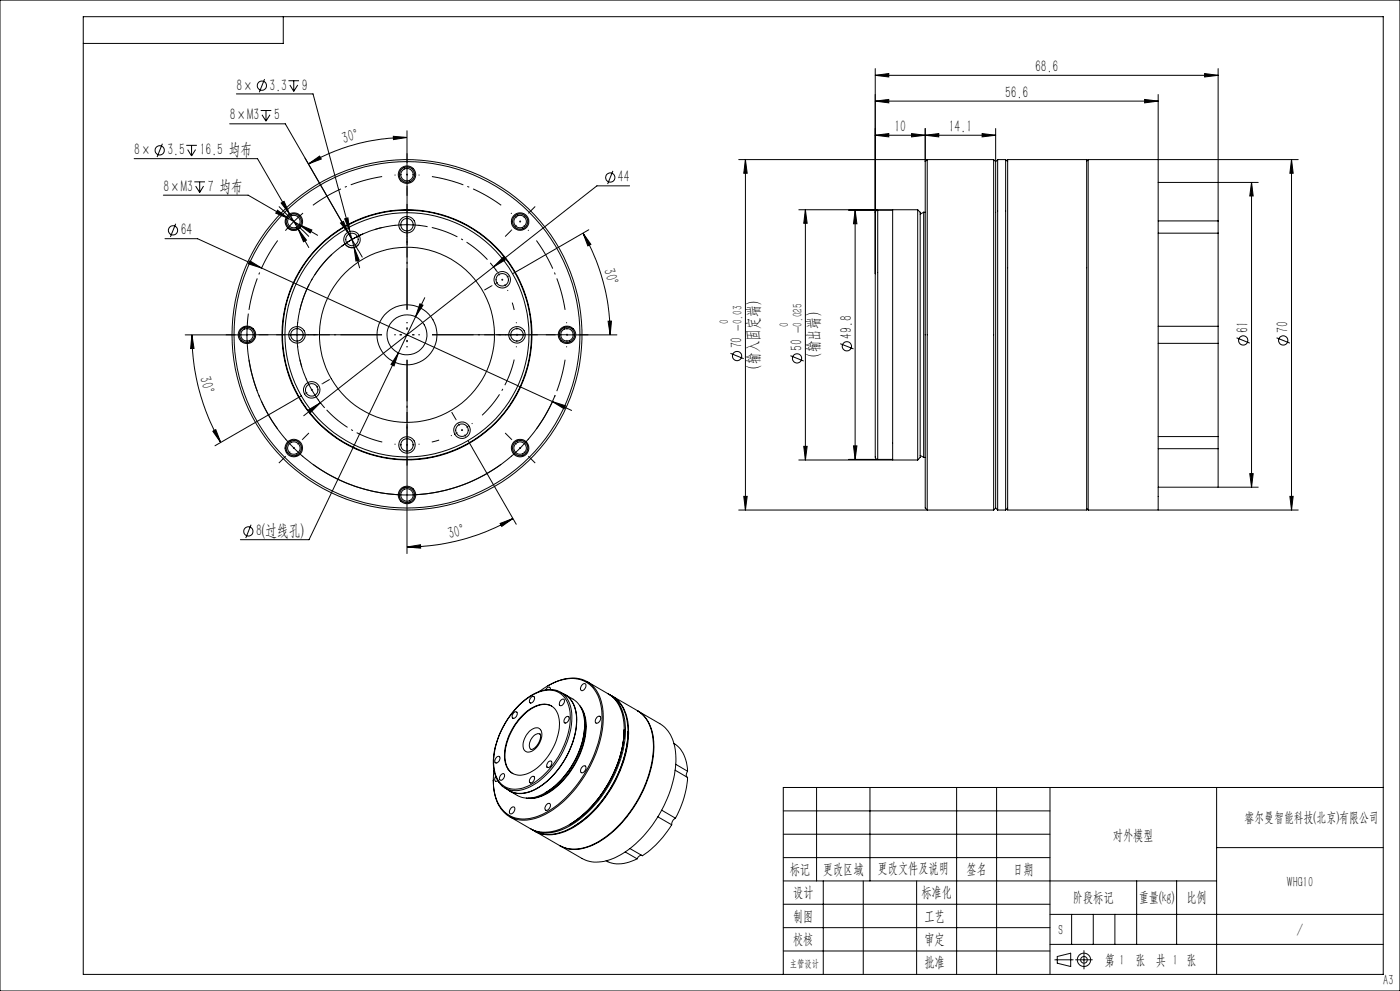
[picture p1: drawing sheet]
<svg xmlns="http://www.w3.org/2000/svg" width="420mm" height="297mm" viewBox="0 0 420 297" stroke-linecap="round" stroke-linejoin="round" font-family="sans-serif">
<g fill="none" stroke="#000" stroke-width=".3">
<path d="M0 0h420v297h-420zM25 5h390v287h-390zM85 5v8h-60M68.9 37.1h16.7l20 34.7M70.9 28.1h23l11.1 41.3M78.2 33.1h3.2M78.6 34.4l1.2 1.9M79.4 23.7l-1.6 4M79.8 33.1v3.2M81 34.4l-1.2 1.9M86.5 24.2h3.2M87 25.5l1.1 1.9"/>
<path d="M88.1 24.2v3.2M89.3 25.5l-1.2 1.9M122.1 39.2v13M262.6 22.6l4-.6v1.1zM262.6 20.6v61.5M262.6 22.6h102.8M262.6 30.3l4-.5v1zM262.6 30.3h84.9M277.6 38.5v9.9M298.7 38.5v9.9M343.4 29.8l4.1 .5-4.1 .5zM347.5 28.3v124.6"/>
<path d="M361.4 22l4 .6-4 .5zM365.4 20.6v45.6M40.3 47.6h37l15.3 26.6M48.7 43.1l-1.6 4M49 58.5h25.4l12.1 7M55.9 43.6h3.2M56.3 44.8l1.2 1.9M57.5 43.6v3.1M58.3 54.5h3.2M58.7 44.8l-1.2 1.9M58.7 55.8l1.2 1.9M59.9 54.5v3.2"/>
<path d="M61.1 55.8l-1.2 1.9M92.5 49.1l3.4-2.3 .5 .9zM118 40.8l4.1 .4-4.1 .6zM122.1 41.2a58.8 58.8 0 0 0-29.6 7.9M183.9 51.2l-1.6 4M188.9 55.7h-9.8l-83 65M221.6 47.8h76.5M223.6 47.8v105.1M223.6 47.8l.6 4.1h-1.1zM262.6 40.5l4-.5v1zM262.6 40.5h36.1M273.5 40l4.1 .5-4.1 .5z"/>
<path d="M277.6 40.5l4-.5v1zM277.6 48.4l.6-.6v105.1l-.6-.6zM294.6 40l4.1 .5-4.1 .5zM298.1 47.8v105.1M298.1 47.8l.6 .6M298.7 48.4v103.9M299.3 47.8v105.1M299.3 47.8h2.4M299.3 47.8l-.6 .6M301.7 47.8v105.1M301.7 47.8l.6 .6M302.3 47.8h23.7v105.1h-23.7z"/>
<path d="M326.5 47.8v105.1M326.5 47.8h63M326.5 47.8l-.5 .5M347.5 54.7h30M375.5 54.7v91.3M375.5 54.7l.5 4h-1.1zM387.5 47.8v105.1M387.5 47.8l.4 4.1h-.9zM49.5 71.5h9.8l19.2 8.8M52.7 67.1l-1.6 3.9M75 78.2l3.5 2.1-4-1.2zM83.3 63l3.2 2.5-3.8-1.6z"/>
<path d="M84.3 60.9l.9-.5 1.7 3.7zM85.5 63.7l2.7 2.7M86.5 65.5l8.8 5M88.2 66.4l2.6 2.7M88.2 66.4l-2.6 2.7M89.5 68.7l2.4 3.3-.8 .5zM89.8 67.3l3.8 1.6-.5 .9zM90.6 67.4a2.63 2.63 0 0 1-4.3 .9M90.9 63.8l-2.7 2.6M102.2 66.8l.8-.4 1.7 3.7zM103.4 65.6l1-.3 .6 4.1zM103.4 73a2.49 2.49 0 0 0 4.2 .2"/>
<path d="M104.7 70.1l.9 1.7M105 69.4l1.2 4.8M105.6 71.8l-3.2 2M105.6 71.8l1.9 3.2M106.2 74.2l1.6 3.8-1 .2zM106.2 74.2l1.7 6.1M108.9 70.1l-3.3 1.7M128.3 67.9a33 33 0 0 0-34.9 16.1 33 33 0 0 0 4 38.2M147.1 78.8l2.2 2.8M151 77.1l.6 .8-3.5 2.1zM174.9 69.9l2.4 3.3-.9 .5zM174.9 69.9a61.1 61.1 0 0 1 8.2 30.5"/>
<path d="M176.6 68.9l-20.5 11.8M239.6 62.9h35.7M241.6 62.9v75M241.6 62.9l.5 4h-1zM254.6 63h13.2M256.5 63v74.7M256.5 63l.6 4.1h-1.1zM262.8 63.2l.5-.2v74.6a.77 .77 0 0 1-.7-.4 .77 .77 0 0 1 0-.8v-72.8zM267.8 62.9v75M275.3 62.9v75M275.3 62.9l.7 .7v73.5l-.7 .8M277.1 63.6v73.5"/>
<path d="M277.1 63.6h.5M277.1 63.6l-1.1 .6M347.5 69.9h17.9M347.5 66.2h17.9M365.4 69.9v27.9M365.4 66.2v3.7M74.5 94a48 48 0 0 0 35.2 52.7 48 48 0 0 0 56.8-28.2M78.5 80.3l87.2 40.1M124.7 94.9l-32 66.8h-20.6M126 91l.9 .5-2.2 3.4zM127.4 89.2l-2.7 5.7M182.4 96.3l1-.1-.3 4.2z"/>
<path d="M347.5 97.8h17.9M365.4 97.8v5.1M55.6 100.4h18.4M57.6 100.4l.6 4-1 .1zM57.6 100.4a64.4 64.4 0 0 0 8.6 32.2M88.1 120l-23.6 13.6M119.5 105.8l-1.3 3.9-.9-.5zM170.2 100.4h14.9M219.1 105.9l4 1.6M237.1 106.6l4 1.6M252.1 103l3.9 1.6M347.5 102.9h17.9"/>
<path d="M365.4 102.9v27.9M371 101.2l3.9 1.6M383 101.2l4 1.6M63.9 129.3l.8-.5 1.5 3.8zM92.6 122.8l3.5-2.1-2.9 2.9zM96.1 120.7l-5 3.9M141.7 134.3l13.2 22.8M165.7 120.4l4 1.2-.5 .9zM165.7 120.4l5.8 2.6M239.6 137.9h35.7M241.1 133.8h1l-.5 4.1zM254.6 137.7h13.2"/>
<path d="M256 133.6h1.1l-.6 4.1zM276 136.5l1.1 .6M277.1 137.1h.5M347.5 130.8h17.9M347.5 134.5h17.9M365.4 130.8v3.7M365.4 134.5v11.5M75.3 157.3l-1.6 4M122.1 148.4v17.5M150 156.9l3.9-1.5-3.4 2.4zM153.9 155.4a63.6 63.6 0 0 1-31.8 8.5M221.6 152.9h76.5"/>
<path d="M223.1 148.8h1.1l-.6 4.1zM298.7 152.3l.6 .6M298.7 152.3l-.6 .6M299.3 152.9h2.4M302.3 152.3l-.6 .6M326 152.4l.5 .5M326.5 152.9h63M347.5 146h30M374.9 142h1.1l-.5 4zM387 148.8h.9l-.4 4.1zM122.1 163.9l4.1-.6v1zM153.7 215.2l.3 .1"/>
<path d="M154.2 213.6a.64 .64 0 0 1 .9-.1 .64 .64 0 0 1-.1 1 .78 .78 0 0 1-.5 .7 .78 .78 0 0 1-.8-.2v-.6zM155.6 211.5a12.6 12.6 0 0 1 10.3-4.6 7 7 0 0 1 5.2 7.4 24.7 24.7 0 0 1-12.8 21.4 6.6 6.6 0 0 1-9-2.1 16.2 16.2 0 0 1 .7-13.7 27.5 27.5 0 0 1 5.6-8.4zM156.1 215a9.7 9.7 0 0 1 8.2-3.9 5.3 5.3 0 0 1 3.6 5.7 17.5 17.5 0 0 1-10.1 15.2 4.5 4.5 0 0 1-6.3-3.9 17.1 17.1 0 0 1 4.6-13.1zM158.7 219.3a2.28 2.28 0 0 1 3.5-.6 5.3 5.3 0 0 1-2.3 6.2 1.84 1.84 0 0 1-2.3 .3 1.84 1.84 0 0 1-.7-2.2 6.9 6.9 0 0 1 1.8-3.7zM158.9 210.5l.3 .2M159.3 209a.62 .62 0 0 1 1-.1 .62 .62 0 0 1-.1 .9 .74 .74 0 0 1-.5 .8 .74 .74 0 0 1-.9-.4zM161.9 207.2a14.9 14.9 0 0 1 12.1-3.5 9.6 9.6 0 0 1 6.4 8.6 32.7 32.7 0 0 1-7 22.5 25.8 25.8 0 0 1-13.8 10.3 8.8 8.8 0 0 1-11.3-7.8l-.3-3.5M164.3 205.6a12.6 12.6 0 0 1 11.1-1.7 10.6 10.6 0 0 1 5.5 9.7 35.3 35.3 0 0 1-9.6 24.3 21.3 21.3 0 0 1-14 7.9 8.9 8.9 0 0 1-9-8.2l-.3-3.8M165.1 206.6a.64 .64 0 0 0-.5-.7 .64 .64 0 0 0-.7 .5l-.2 .3M165.5 211.6a6.6 6.6 0 0 0-7.1 1.5 17.8 17.8 0 0 0-6.8 15 5.1 5.1 0 0 0 2.2 3.7M167 207a10 10 0 0 0-9.1 2.4 25.7 25.7 0 0 0-9.9 20 7.1 7.1 0 0 0 5.9 7.5 13.7 13.7 0 0 0 10.4-5.2 25.2 25.2 0 0 0 7.1-18.6 6.9 6.9 0 0 0-4.3-6.1M168.1 207.4a8.5 8.5 0 0 1 4.9 9.2 25.6 25.6 0 0 1-12.9 20.2 8 8 0 0 1-8.6-.6"/>
<path d="M168.2 209.9a.66 .66 0 0 1 1-.3 .66 .66 0 0 1 0 1 .82 .82 0 0 1-.5 .8 .82 .82 0 0 1-.9-.2zM168.8 207.8a8.1 8.1 0 0 1 4.2 8.6 25.7 25.7 0 0 1-12.7 20.3 7.4 7.4 0 0 1-8.1-.1M169.3 216.5l.3 .2M169.6 215.1a.65 .65 0 0 1 1-.3 .65 .65 0 0 1 0 1 .74 .74 0 0 1-.5 .8 .74 .74 0 0 1-.9-.4zM169.6 208.2l2.3 1.3a8.7 8.7 0 0 1 3.5 8.6 25.6 25.6 0 0 1-13.1 20.2 7.6 7.6 0 0 1-7 .1l-2.4-1.3M173.9 211.5a11 11 0 0 1 1.7 9.2 24.7 24.7 0 0 1-13.1 17.9 8.5 8.5 0 0 1-4.6 .6M174.2 211.9a14.3 14.3 0 0 1 .3 12.4 24 24 0 0 1-12.3 14.3l-2 .5-1.8 .1M174.8 205.1a.61 .61 0 0 1 .9-.1 .61 .61 0 0 1 0 .9 .98 .98 0 0 1-1.5 .9 1.58 1.58 0 0 1 .6-1.7zM175.4 217.2a25.4 25.4 0 0 1-11.8 20.4M176.1 204.3l6.3 3.6a10.8 10.8 0 0 1 4.8 9.3 36 36 0 0 1-11.1 25.9 19.4 19.4 0 0 1-13.2 6.3l-2.7-.5-7.4-4.2M179.1 214.9a.66 .66 0 0 1 1-.1 .66 .66 0 0 1 0 1 .87 .87 0 0 1-.5 .8 .87 .87 0 0 1-1-.1l.1-.9zM182.6 208a11.4 11.4 0 0 1 5 10.3 36.1 36.1 0 0 1-17.3 29.6 11.4 11.4 0 0 1-10.8 .7"/>
<path d="M182.8 208.1a10.7 10.7 0 0 1 5.5 9.7 35.6 35.6 0 0 1-9.5 24.3 21.4 21.4 0 0 1-14 8 8.8 8.8 0 0 1-5.3-1.5M183.7 208.6a11.2 11.2 0 0 1 4.9 10.3 35.9 35.9 0 0 1-17.5 29.6 11 11 0 0 1-10.8 .6M183.8 208.7l7.4 4.3a11.5 11.5 0 0 1 4.8 10.2 36.3 36.3 0 0 1-16.6 29.1 11.6 11.6 0 0 1-11.5 1.1l-7.5-4.3M187.3 218.6a36.1 36.1 0 0 1-16.3 28.5M187.3 218.8a35.9 35.9 0 0 1-16.4 28.3M188.4 219.2a35.9 35.9 0 0 1-16.5 28.6M191.3 213a11.1 11.1 0 0 1 4.8 10 36.4 36.4 0 0 1-13.2 27.1 16 16 0 0 1-12.3 4.3l-2.7-1M191.3 213.1l6.6 3.8a11.6 11.6 0 0 1 4.9 10.4 36.3 36.3 0 0 1-16.9 29 11.5 11.5 0 0 1-11.3 1l-6.6-3.8M148.2 230.9l-.2 2.9M148.6 228.5l.2 .2M148.7 232.7a.84 .84 0 0 0 .2 1.5l.4-.2M149 226.9a.62 .62 0 0 1 .9-.1 .62 .62 0 0 1 0 1 .78 .78 0 0 1-.5 .8 .78 .78 0 0 1-.9-.3v-.6z"/>
<path d="M150.2 232.3a.64 .64 0 0 1 1-.4 .64 .64 0 0 1 0 1.1 .78 .78 0 0 1-.4 .8 .78 .78 0 0 1-.9-.3zM158.9 234.5l.3 .2M159.3 232.9a.62 .62 0 0 1 1-.1 .62 .62 0 0 1-.1 1 .74 .74 0 0 1-.5 .8 .74 .74 0 0 1-.9-.4zM160.2 220.5a1.47 1.47 0 0 1 1.9-.4 4.1 4.1 0 0 1-2.8 4.5 3.1 3.1 0 0 1 .9-4.1zM164.1 229.9l.3 .1M164.5 228.3a.64 .64 0 0 1 1-.1 .64 .64 0 0 1-.1 1 .74 .74 0 0 1-.5 .8 .74 .74 0 0 1-.9-.4zM174.5 230a.7 .7 0 0 1 1.1-.4 .7 .7 0 0 1 .1 1.1 1.04 1.04 0 0 1-1.4 .8l-.1-.8zM202.2 222.8a9.4 9.4 0 0 1 4.1 8.3M202.5 230.8l3.8 2.2a29 29 0 0 1-3.7 12.2M202.7 229.1l3.6 2M206.3 231.1a1.43 1.43 0 0 0-.2 1.8M245 236v28"/>
<path d="M261 236v28M287 236v56M299 236v56M315 236v56M365 236v56M415 236h-180v56M153.3 242.2a.65 .65 0 0 1 .9-.3 .65 .65 0 0 1 .2 .9 .89 .89 0 0 1-.5 1 .89 .89 0 0 1-1.1-.2l.1-.7zM159.3 248.5l.2 .1M164.2 240.9a.64 .64 0 0 1 .9 .1 .64 .64 0 0 1-.1 .9 .81 .81 0 0 1-.6 .9 .81 .81 0 0 1-.9-.4l.2-.9zM171 247.1l-.2 .1M187.6 255.3l3.5 2.1M191.1 257.4a9.8 9.8 0 0 1-9.2 .6"/>
<path d="M192.5 256.4a1.48 1.48 0 0 0-1.4 1M197.3 244.8l4.2 2.4M198.5 242.8l4.1 2.4M201.5 247.2a29.8 29.8 0 0 1-8.8 9.3l-3.7-2.2M202.6 245.2a2.13 2.13 0 0 0-1.1 2M235 257h80M235 250h80M235 243h80M365 254h50M235 264h130M235 278h80M235 271h80"/>
<path d="M247 264v28M259 264v28M275 264v28M315 274h100M321.5 274v9M328 274v9M334.5 274v9M341 264v19M353 264v19M235 285h80M315 283h100"/>
<circle cx="78.6" cy="25.7" r="1.38"/>
<circle cx="47.9" cy="45.1" r="1.38"/>
<circle cx="122.1" cy="52.3" r="1.87"/>
<circle cx="122.1" cy="52.3" r="2.63"/>
<circle cx="122.1" cy="52.3" r="2.29"/>
<circle cx="183.1" cy="53.2" r="1.38"/>
<circle cx="51.9" cy="69" r="1.39"/>
<circle cx="88.1" cy="66.4" r="2.29"/>
<circle cx="88.2" cy="66.4" r="2.63"/>
<circle cx="88.2" cy="66.4" r="1.88"/>
<circle cx="105.6" cy="71.8" r="2.48"/>
<circle cx="105.6" cy="71.8" r="1.87"/>
<circle cx="122.1" cy="67.3" r="1.88"/>
<circle cx="122.1" cy="67.3" r="2.47"/>
<circle cx="156" cy="66.4" r="2.28"/>
<circle cx="156" cy="66.4" r="1.88"/>
<circle cx="156" cy="66.4" r="2.62"/>
<circle cx="150.7" cy="83.8" r="2.48"/>
<circle cx="150.7" cy="83.9" r="1.88"/>
<circle cx="74.1" cy="100.3" r="2.62"/>
<circle cx="74.1" cy="100.4" r="2.29"/>
<circle cx="74.1" cy="100.3" r="1.88"/>
<circle cx="89.1" cy="100.4" r="1.88"/>
<circle cx="89.1" cy="100.4" r="2.47"/>
<circle cx="93.5" cy="116.8" r="1.87"/>
<circle cx="93.5" cy="116.9" r="2.47"/>
<circle cx="122.1" cy="100.3" r="36.6"/>
<circle cx="122.1" cy="100.4" r="6"/>
<circle cx="122.1" cy="100.3" r="37.3"/>
<circle cx="122.1" cy="100.3" r="51.9"/>
<circle cx="122.1" cy="100.3" r="52.5"/>
<circle cx="122.1" cy="100.3" r="9"/>
<circle cx="122.1" cy="100.3" r="37.5"/>
<circle cx="122.1" cy="100.3" r="26.3"/>
<circle cx="155.1" cy="100.4" r="1.88"/>
<circle cx="155.1" cy="100.3" r="2.48"/>
<circle cx="170.1" cy="100.4" r="2.29"/>
<circle cx="170.1" cy="100.3" r="2.63"/>
<circle cx="170.1" cy="100.3" r="1.88"/>
<circle cx="221.1" cy="106.7" r="1.39"/>
<circle cx="239.1" cy="107.4" r="1.39"/>
<circle cx="254.1" cy="103.8" r="1.38"/>
<circle cx="373" cy="102" r="1.4"/>
<circle cx="385" cy="102" r="1.39"/>
<circle cx="88.1" cy="134.3" r="2.63"/>
<circle cx="88.1" cy="134.3" r="1.87"/>
<circle cx="88.2" cy="134.3" r="2.28"/>
<circle cx="122.1" cy="133.3" r="1.88"/>
<circle cx="122.1" cy="133.3" r="2.48"/>
<circle cx="138.6" cy="128.9" r="2.47"/>
<circle cx="138.6" cy="128.9" r="1.88"/>
<circle cx="156" cy="134.3" r="1.87"/>
<circle cx="156" cy="134.3" r="2.63"/>
<circle cx="156" cy="134.3" r="2.29"/>
<circle cx="74.5" cy="159.3" r="1.38"/>
<circle cx="122.1" cy="148.3" r="1.87"/>
<circle cx="122.1" cy="148.3" r="2.62"/>
<circle cx="122.1" cy="148.4" r="2.28"/>
</g>
<g fill="none" stroke="#000" stroke-width=".3" stroke-dasharray="30.5 1.3 .6 1.3" stroke-dashoffset="30.2" stroke-linecap="butt">
<path d="M122.1 52.3l-3.7 .2M122.1 52.3l3.8 .2M122.1 52.3v-3.7M122.1 52.3v3.8M122.1 67.3l-3.7 .2M122.1 67.3l3.8 .2M122.1 67.3v-3.7M122.1 67.3v3.8M156.1 66.4l-2.8-2.6M156.1 66.4l2.5 2.7M156.1 66.4l2.6-2.7M156.1 66.4l-2.7 2.6"/>
<path d="M150.7 83.8l-2.1-3.1M150.7 83.8l1.7 3.4M150.7 83.8l3.2-1.8M150.7 83.8l-3.3 1.9M74.1 100.3l.2 3.8M74.1 100.3l.2-3.7M74.1 100.3h-3.7M74.1 100.3h3.8M89.1 100.3l.2 3.8M89.1 100.3l.2-3.7M89.1 100.3h-3.7M89.1 100.3h3.8"/>
<path d="M93.5 116.8l2.1 3.2M93.5 116.8l-1.7-3.3M93.5 116.8l-3.2 1.9M93.5 116.8l3.3-1.8M122.1 100.3v-3.7M122.1 100.3h-3.7M122.1 100.3v3.8M122.1 100.3h3.8M155.1 100.3l-.2-3.7M155.1 100.3l-.2 3.8M155.1 100.3h3.8M155.1 100.3h-3.7"/>
<path d="M170.1 100.3l-.1-3.7M170.1 100.3l-.1 3.8M170.1 100.3h3.8M170.1 100.3h-3.7M88.2 134.3l2.7 2.5M88.2 134.3l-2.6-2.8M88.2 134.3l-2.7 2.6M88.2 134.3l2.6-2.7M122.1 133.3l3.8-.2M122.1 133.3l-3.7-.2M122.1 133.3v3.8M122.1 133.3v-3.7"/>
<path d="M138.6 128.9l3.1-2M138.6 128.9l-3.3 1.7M138.6 128.9l1.9 3.3M138.6 128.9l-1.9-3.2M156.1 134.3l2.5-2.8M156.1 134.3l-2.8 2.5M156.1 134.3l2.6 2.6M156.1 134.3l-2.7-2.7"/>
</g>
<path d="M114.6 52.9a48 48 0 0 0-20.7 8.6M83.3 72.1a48 48 0 0 0-8.6 20.8M150.4 61.5a48 48 0 0 0-20.8-8.6M169.5 92.9a48 48 0 0 0-8.6-20.8M74.7 107.8a48 48 0 0 0 8.6 20.8M160.9 128.6a48 48 0 0 0 8.6-20.8" fill="none" stroke="#000" stroke-width=".3" stroke-dasharray="30.5 1.3 .6 1.3" stroke-dashoffset="20.7" stroke-linecap="butt"/>
<path d="M93.9 139.1a48 48 0 0 0 56.5 0" fill="none" stroke="#000" stroke-width=".3" stroke-dasharray="30.5 1.3 .6 1.3" stroke-dashoffset="1.9" stroke-linecap="butt"/>
<g fill="none" stroke="#000" stroke-width=".3" stroke-dasharray="30.5 1.3 .6 1.3" stroke-linecap="butt">
<path d="M122.1 48.6v-2.6M122.1 56.1v2.6M85.5 63.7l-1.8-1.8M90.8 69l1.9 1.9M103.7 68.5l-1.2-2.1M107.5 75l1.2 2.1M114.7 68.2l-2.2 .6M122.1 63.6v-2.5M122.1 71.1v2.5M153.4 69l-1.9 1.9M158.7 63.7l1.9-1.8M147.4 85.7l-2.1 1.2"/>
<path d="M153.9 82l2.2-1.3M154.3 92.9l-.6-2.2M70.4 100.3h-2.7M77.9 100.3h2.6M85.4 100.3h-2.5M90 107.8l.6 2.2M90.3 118.7l-2.2 1.2M92.9 100.3h2.4M96.8 115l2.1-1.3M151.4 100.3h-2.5M158.9 100.3h2.4M166.4 100.3h-2.7"/>
<path d="M173.9 100.3h2.6M85.5 136.9l-1.8 1.9M90.8 131.6l1.9-1.8M122.1 137.1v2.5M122.1 129.6v-2.5M129.5 132.5l2.2-.6M136.7 125.7l-1.2-2.2M140.5 132.2l1.2 2.1M153.4 131.6l-1.9-1.8M158.7 136.9l1.9 1.9"/>
</g>
<path d="M99.6 76.2a33 33 0 0 0-9.6 16.7M146.2 77.8a33 33 0 0 0-16.7-9.6M98 122.8a33 33 0 0 0 16.7 9.7M144.6 124.5a33 33 0 0 0 9.7-16.7" fill="none" stroke="#000" stroke-width=".3" stroke-dasharray="30.5 1.3 .6 1.3" stroke-dashoffset="22.3" stroke-linecap="butt"/>
<g fill="none" stroke="#0a0605" stroke-width=".3">
<path d="M316.4 287.7h5.5M317.2 286.7l4-1v4l-4-1zM322.7 287.7h5M325.2 284.9v5.5"/>
<circle cx="325.2" cy="287.7" r="1.01"/>
<circle cx="325.2" cy="287.7" r="2"/>
</g>
<path d="M122.1 92.8v-40.6M114.6 100.3h-40.6M122.1 107.8v40.6M129.6 100.3h40.6" fill="none" stroke="#000" stroke-width=".3" stroke-dasharray="30.5 1.3 .6 1.3" stroke-dashoffset="11.8" stroke-linecap="butt"/>
<path d="M122.1 92.8v-28.1M114.6 100.3h-28.1M122.1 107.8v28.2M129.6 100.3h28.1" fill="none" stroke="#000" stroke-width=".3" stroke-dasharray="30.5 1.3 .6 1.3" stroke-dashoffset="18" stroke-linecap="butt"/>
<g fill="#000">
<path d="M262.6 22.6l4-.6v1.1zM361.4 22l4 .6-4 .5zM277.6 40.5l4-.5v1zM294.6 40l4.1 .5-4.1 .5z"/>
<path d="M343.4 29.8l4.1 .5-4.1 .5zM262.6 30.3l4-.5v1zM273.5 40l4.1 .5-4.1 .5zM262.6 40.5l4-.5v1z"/>
<path d="M118 40.8l4.1 .4-4.1 .6zM92.5 49.1l3.4-2.3 .5 .9zM122.1 163.9l4.1-.6v1zM150 156.9l3.9-1.5-3.4 2.4z"/>
<path d="M387.5 47.8l.4 4.1h-.9zM387 148.8h.9l-.4 4.1zM375.5 54.7l.5 4h-1.1zM374.9 142h1.1l-.5 4zM256.5 63l.6 4.1h-1.1zM256 133.6h1.1l-.6 4.1zM241.6 62.9l.5 4h-1zM241.1 133.8h1l-.5 4.1zM223.6 47.8l.6 4.1h-1.1zM223.1 148.8h1.1l-.6 4.1z"/>
<path d="M89.5 68.7l1.6 3.8 .8-.5zM84.3 60.9l2.6 3.2-1.7-3.7zM89.8 67.3l3.3 2.5 .5-.9zM83.3 63l-.6 .9 3.8 1.6zM165.7 120.4l3.5 2.1 .5-.9zM75 78.2l-.5 .9 4 1.2zM106.2 74.2l.6 4 1-.2zM103.4 65.6l1.6 3.8-.6-4.1zM102.2 66.8l2.5 3.3-1.7-3.7zM92.6 122.8l.6 .8 2.9-2.9zM151 77.1l-2.9 2.9 3.5-2.1zM126 91l-1.3 3.9 2.2-3.4zM119.5 105.8l-2.2 3.4 .9 .5z"/>
<path d="M57.6 100.4l.6 4-1 .1zM63.9 129.3l.8-.5 1.5 3.8z"/>
<path d="M182.4 96.3l1-.1-.3 4.2zM174.9 69.9l2.4 3.3-.9 .5z"/>
</g>
<g font-size="5">
<text x="310.5" y="21.6">68.6</text>
<text x="70.9" y="27.1">8×</text>
<text x="80.9" y="27.1">3.3</text>
<text x="90.6" y="27.1">9</text>
<text x="301.5" y="29.3">56.6</text>
<text x="68.9" y="36.1">8×M3</text>
<text x="82.3" y="36.1">5</text>
<text x="268.3" y="39.5">10</text>
<text x="284.6" y="39.5">14.1</text>
<text x="40.3" y="46.5">8×</text>
<text x="50.2" y="46.5">3.5</text>
<text x="59.9" y="46.5">16.5 均布</text>
<text x="103.2" y="43.1" transform="rotate(-15 103.2 43.1)">30°</text>
<text x="49" y="57.5">8×M3</text>
<text x="62.3" y="57.5">7 均布</text>
<text x="185.4" y="54.7">44</text>
<text x="54.2" y="70.5">64</text>
<text x="181.1" y="80.9" transform="rotate(75 181.1 80.9)">30°</text>
<text x="255.6" y="101.5" transform="rotate(-90 255.6 101.5)">49.8</text>
<text x="374.5" y="99.7" transform="rotate(-90 374.5 99.7)">61</text>
<text x="386.5" y="99.7" transform="rotate(-90 386.5 99.7)">70</text>
<text x="222.6" y="104.4" transform="rotate(-90 222.6 104.4)">70</text>
<text x="240.6" y="105.1" transform="rotate(-90 240.6 105.1)">50</text>
<text x="59.8" y="113.4" transform="rotate(75 59.8 113.4)">30°</text>
<text x="227.6" y="112.6" transform="rotate(-90 227.6 112.6)">（输入固定端）</text>
<text x="245.6" y="109.1" transform="rotate(-90 245.6 109.1)">（输出端）</text>
<text x="76.8" y="160.7">8(过线孔)</text>
<text x="134.9" y="161.7" transform="rotate(-15 134.9 161.7)">30°</text>
</g>
<g font-size="4.4">
<text x="333.9" y="251.6">对外模型</text>
<text x="236.9" y="261.9">标记</text>
<text x="246.9" y="261.9">更改区域</text>
<text x="263.3" y="261.8">更改文件及说明</text>
<text x="289.9" y="261.9">签名</text>
<text x="303.9" y="261.9">日期</text>
<text x="237.9" y="268.9">设计</text>
<text x="276.4" y="268.9">标准化</text>
<text x="386.1" y="265.9">WHG10</text>
<text x="237.9" y="275.9">制图</text>
<text x="277.3" y="275.9">工艺</text>
<text x="321.9" y="270.4">阶段标记</text>
<text x="341.6" y="270.4">重量(kg)</text>
<text x="355.9" y="270.4">比例</text>
<text x="317.6" y="280.2">S</text>
<text x="389" y="279.9">/</text>
<text x="237.9" y="282.9">校核</text>
<text x="277.3" y="282.9">审定</text>
<text x="277.3" y="289.9">批准</text>
<text x="331.4" y="289.1">第 1</text>
<text x="340.6" y="289.1">张 共 1 张</text>
<text x="415" y="295.1">A3</text>
</g>
<text font-size="4.2" x="373.4" y="246.3">睿尔曼智能科技(北京)有限公司</text>
<g font-size="4">
<text x="218.6" y="97.2" transform="rotate(-90 218.6 97.2)">0</text>
<text x="222.6" y="99.1" transform="rotate(-90 222.6 99.1)">-0.03</text>
<text x="236.6" y="97.9" transform="rotate(-90 236.6 97.9)">0</text>
<text x="240.6" y="99.8" transform="rotate(-90 240.6 99.8)">-0.025</text>
</g>
<text font-size="3.1" x="236.9" y="289.9">主管设计</text>
</svg>
